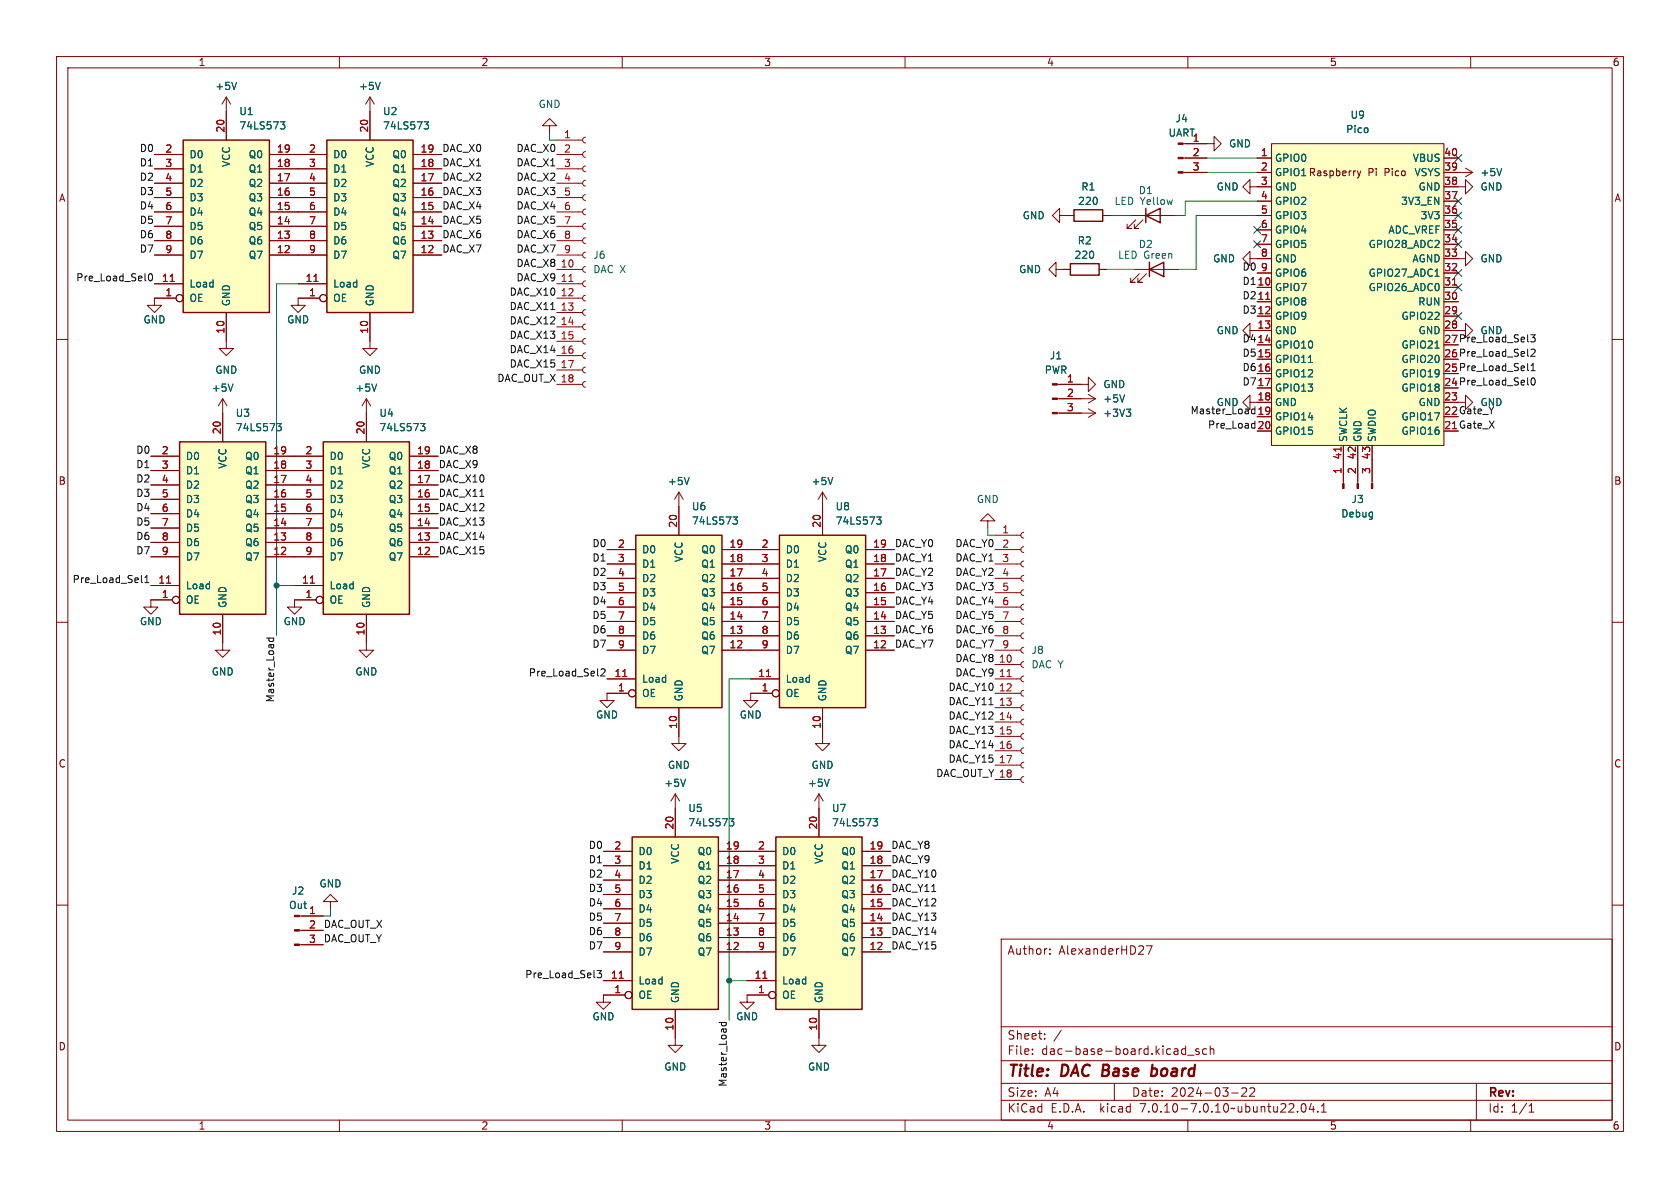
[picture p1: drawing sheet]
<svg xmlns="http://www.w3.org/2000/svg" width="297mm" height="210mm" viewBox="0 0 297 210" stroke-linecap="round" stroke-linejoin="round" font-family="sans-serif">
<g fill="none" stroke="#840000" stroke-width=".18">
<path d="M10 10h277v190h-277zM12 12h273v186h-273zM40 17.1v7.7M40 17.1l-.8 1.3M40 17.1l.8 1.3M60 10v2M65.4 17.1l-.8 1.3M65.4 17.1v7.7M65.4 17.1l.8 1.3M110 10v2M160 10v2M210 10v2"/>
<path d="M260 10v2M27.3 37.5h5.1M27.3 34.9h5.1M27.3 32.4h5.1M27.3 29.8h5.1M27.3 27.3h5.1M47.6 37.5h10.2M47.6 34.9h10.2M47.6 32.4h10.2M47.6 29.8h10.2M47.6 27.3h10.2M73 37.5h5.1"/>
<path d="M73 34.9h5.1M73 32.4h5.1M73 29.8h5.1M73 27.3h5.1M97.2 22.2h1.2l-1.2-1.2-1.3 1.2h1.3v1.3M98.4 37.5h4.6M98.4 34.9h4.6M98.4 32.4h4.6M98.4 29.8h4.6M98.4 27.3h4.6M98.4 24.8h4.6M103.5 39.5l-.3 .1-.2 .4 .1 .4 .4 .1"/>
<path d="M103.5 37l-.3 .1-.2 .4 .1 .3 .4 .2M103.5 34.4l-.3 .2-.2 .3 .1 .4 .4 .1M103.5 31.9l-.3 .1-.2 .4 .1 .3 .4 .2M103.5 29.3l-.3 .2-.2 .3 .1 .4 .4 .2M103.5 26.8l-.3 .1-.2 .4 .1 .4 .4 .1M103.5 24.3l-.3 .1-.2 .4 .1 .3 .4 .2M187.3 38.1v-1.3l-1.2 1.3 1.2 1.3v-1.3h2.6M194.9 38.1h1.3M200 38.1h7.6M200.8 38.9l-1.5 1.5h.7h-.7v-.8M202.1 38.9l-1.6 1.5h.8h-.8v-.8M209.1 25.4h5.5v-1.3l1.3 1.3-1.3 1.3v-1.3"/>
<path d="M209.1 30.5h4.3M209.1 27.9h4.3M221 33v-1.2l-1.3 1.2 1.3 1.3v-1.3h3.8M222.2 38.1h2.6M222.2 30.5h2.6M222.2 27.9h2.6M222.2 35.6h2.6M224.8 25.4h30.5v53.3h-30.5zM240 30.2l.3 .9M240.3 31.1l-.3 .4M240.6 30.2l-.3 .9M255.3 33h3.8v-1.2l1.2 1.2-1.2 1.3v-1.3"/>
<path d="M255.3 38.1h2.5M255.3 30.5h5M255.3 27.9h2.5M255.3 35.6h2.5M259.1 29.7l1.2 .8M260.3 30.5l-1.2 .7M10 60h2M27.3 50.2h5.1M27.3 45.1h5.1M27.3 42.5h5.1M27.3 40h5.1M31.1 52.7h-3.8v1.3h1.3l-1.3 1.2-1.3-1.2h1.3"/>
<path d="M40 55.2v6.4h1.3l-1.3 1.3-1.3-1.3h1.3M47.6 45.1h10.2M47.6 42.5h10.2M47.6 40h10.2M52.7 50.2h5.1M56.5 52.7h-3.8v1.3h1.3l-1.3 1.2-1.3-1.2h1.3M65.4 55.2v6.4h1.3l-1.3 1.3-1.3-1.3h1.3M73 45.1h5.1M73 42.5h5.1M73 40h5.1M98.4 47.6h4.6M98.4 52.7h4.6"/>
<path d="M98.4 50.2h4.6M98.4 45.1h4.6M98.4 42.5h4.6M98.4 40h4.6M98.4 57.8h4.6M98.4 55.2h4.6M103.5 59.8l-.3 .2-.2 .3 .1 .4 .4 .1M103.5 57.3l-.3 .1-.2 .4 .1 .3 .4 .2M103.5 54.7l-.3 .2-.2 .3 .1 .4 .4 .2M103.5 52.2l-.3 .1-.2 .4 .1 .4 .4 .1M103.5 49.7l-.3 .1-.2 .4 .1 .3 .4 .2M103.5 47.1l-.3 .2-.2 .3 .1 .4 .4 .1"/>
<path d="M103.5 44.6l-.3 .1-.2 .4 .1 .3 .4 .2M103.5 42l-.3 .2-.2 .3 .1 .4 .4 .2M186.7 47.6v-1.2l-1.3 1.2 1.3 1.3v-1.3h2.5M194.3 47.6h1.3M200.7 47.6h7.6M201.4 48.4l-1.5 1.5h.8h-.8v-.8M202.7 48.4l-1.5 1.5h.7h-.7v-.8M221 45.7v-1.2l-1.3 1.2 1.3 1.3v-1.3h3.8M221 58.4v-1.2l-1.3 1.2 1.3 1.3v-1.3h3.8M222.2 50.8h2.6M222.2 53.3h2.6M222.2 55.9h2.6"/>
<path d="M222.2 48.3h2.6M222.2 43.2h2.6M222.2 40.6h2.6M255.3 45.7h3.8v-1.2l1.2 1.2-1.2 1.3v-1.3M255.3 58.4h3.8v-1.2l1.2 1.2-1.2 1.3v-1.3M255.3 50.8h2.5M255.3 53.3h2.5M255.3 55.9h2.5M255.3 48.3h2.5M255.3 43.2h2.5M255.3 40.6h2.5M285 60h2"/>
<path d="M39.4 70.5v7.6M39.4 70.5l-.8 1.3M39.4 70.5l.7 1.3M64.8 70.5v7.6M64.8 70.5l-.8 1.3M64.8 70.5l.7 1.3M98.4 67.9h4.6M98.4 65.4h4.6M98.4 62.9h4.6M98.4 60.3h4.6M103.5 67.4l-.3 .2-.2 .3 .1 .4 .4 .2M103.5 64.9l-.3 .1-.2 .4 .1 .4 .4 .1"/>
<path d="M103.5 62.4l-.3 .1-.2 .4 .1 .3 .4 .2M186.9 67.9h5.5v-1.2l1.3 1.2-1.3 1.3v-1.3M186.9 73h6.8M186.9 70.5h6.8M192.4 69.7l1.3 .8M192.4 72.3l1.3 .7M193.7 70.5l-1.3 .7M193.7 73l-1.3 .8M221 71.1v-1.2l-1.3 1.2 1.3 1.3v-1.3h3.8M222.2 61h2.6M222.2 63.5h2.6M222.2 66h2.6"/>
<path d="M222.2 68.6h2.6M222.2 73.7h2.6M222.2 76.2h2.6M237.5 78.7v6.8M240 78.7v6.8M242.6 78.7v6.8M255.3 71.1h3.8v-1.2l1.2 1.2-1.2 1.3v-1.3M26.7 98.4h5M26.7 95.9h5M26.7 93.3h5M26.7 90.8h5M26.7 88.3h5"/>
<path d="M26.7 85.7h5M26.7 83.2h5M26.7 80.6h5M47 98.4h10.1M47 95.9h10.1M47 93.3h10.1M47 90.8h10.1M47 88.3h10.1M47 85.7h10.1M47 83.2h10.1M47 80.6h10.1M72.4 98.4h5.1"/>
<path d="M72.4 95.9h5.1M72.4 93.3h5.1M72.4 90.8h5.1M72.4 88.3h5.1M72.4 85.7h5.1M72.4 83.2h5.1M72.4 80.6h5.1M107.3 99.7h5.1M107.3 97.2h5.1M120 87l-.7 1.3M120 87v7.6M120 87l.8 1.3"/>
<path d="M127.6 99.7h10.2M127.6 97.2h10.2M145.4 87v7.6M145.4 87l-.7 1.3M145.4 87l.8 1.3M153 99.7h5.1M153 97.2h5.1M174.6 92.1h1.3l-1.3-1.3-1.2 1.3h1.2v1.2M175.9 99.7h4.6M175.9 97.2h4.6M175.9 94.6h4.6M181 99.2l-.4 .1-.1 .4 .1 .3 .4 .2"/>
<path d="M181 96.6l-.4 .2-.1 .3 .1 .4 .4 .2M181 94.1l-.4 .1-.1 .4 .1 .4 .4 .1M10 110h2M26.7 103.5h5M30.5 106h-3.8v1.3h1.2l-1.2 1.3-1.3-1.3h1.3M39.4 108.6v6.3h1.2l-1.2 1.3-1.3-1.3h1.3M52.1 103.5h5M55.9 106h-3.8v1.3h1.2l-1.2 1.3-1.3-1.3h1.3M64.8 108.6v6.3h1.2l-1.2 1.3-1.3-1.3h1.3M107.3 114.9h5.1M107.3 112.4h5.1M107.3 109.9h5.1"/>
<path d="M107.3 107.3h5.1M107.3 104.8h5.1M107.3 102.2h5.1M127.6 114.9h10.2M127.6 112.4h10.2M127.6 109.9h10.2M127.6 107.3h10.2M127.6 104.8h10.2M127.6 102.2h10.2M153 114.9h5.1M153 112.4h5.1M153 109.9h5.1"/>
<path d="M153 107.3h5.1M153 104.8h5.1M153 102.2h5.1M175.9 114.9h4.6M175.9 112.4h4.6M175.9 109.9h4.6M175.9 107.3h4.6M175.9 104.8h4.6M175.9 102.2h4.6M175.9 117.5h4.6M181 119.5l-.4 .1-.1 .4 .1 .4 .4 .1M181 117l-.4 .1-.1 .4 .1 .3 .4 .2"/>
<path d="M181 114.4l-.4 .2-.1 .3 .1 .4 .4 .1M181 111.9l-.4 .1-.1 .4 .1 .3 .4 .2M181 109.3l-.4 .2-.1 .3 .1 .4 .4 .2M181 106.8l-.4 .1-.1 .4 .1 .4 .4 .1M181 104.3l-.4 .1-.1 .4 .1 .3 .4 .2M181 101.7l-.4 .2-.1 .3 .1 .4 .4 .1M285 110h2M107.3 120h5.1M111.1 122.6h-3.8v1.2h1.3l-1.3 1.3-1.3-1.3h1.3M120 125.1v6.3h1.3l-1.3 1.3-1.3-1.3h1.3M132.7 120h5.1M136.5 122.6h-3.8v1.2h1.3l-1.3 1.3-1.3-1.3h1.3"/>
<path d="M145.4 125.1v6.3h1.3l-1.3 1.3-1.3-1.3h1.3M175.9 122.6h4.6M175.9 120h4.6M175.9 137.8h4.6M175.9 135.3h4.6M175.9 132.7h4.6M175.9 130.2h4.6M175.9 127.6h4.6M175.9 125.1h4.6M181 137.3l-.4 .1-.1 .4 .1 .3 .4 .2M181 134.7l-.4 .2-.1 .3 .1 .4 .4 .2M181 132.2l-.4 .1-.1 .4 .1 .4 .4 .1"/>
<path d="M181 129.7l-.4 .1-.1 .4 .1 .3 .4 .2M181 127.1l-.4 .2-.1 .3 .1 .4 .4 .1M181 124.6l-.4 .1-.1 .4 .1 .3 .4 .2M181 122l-.4 .2-.1 .3 .1 .4 .4 .2M10 160h2M58.4 159.4h1.3l-1.3-1.3-1.3 1.3h1.3v1.3M106.7 158.1h5.1M106.7 155.6h5.1M106.7 153h5.1M106.7 150.5h5.1M119.4 140.3l-.8 1.3M119.4 140.3v7.7"/>
<path d="M119.4 140.3l.7 1.3M127 158.1h10.2M127 155.6h10.2M127 153h10.2M127 150.5h10.2M144.8 140.3v7.7M144.8 140.3l-.8 1.3M144.8 140.3l.7 1.3M152.4 158.1h5.1M152.4 155.6h5.1M152.4 153h5.1M152.4 150.5h5.1"/>
<path d="M285 160h2M52.9 167h4.2M52.9 164.5h4.2M52.9 161.9h4.2M106.7 173.4h5.1M106.7 168.3h5.1M106.7 165.7h5.1M106.7 163.2h5.1M106.7 160.7h5.1M110.5 175.9h-3.8v1.3h1.2l-1.2 1.2-1.3-1.2h1.3M119.4 178.4v6.4h1.2l-1.2 1.3-1.3-1.3h1.3M127 168.3h10.2"/>
<path d="M127 165.7h10.2M127 163.2h10.2M127 160.7h10.2M132.1 173.4h5.1M135.9 175.9h-3.8v1.3h1.2l-1.2 1.2-1.3-1.2h1.3M144.8 178.4v6.4h1.2l-1.2 1.3-1.3-1.3h1.3M152.4 168.3h5.1M152.4 165.7h5.1M152.4 163.2h5.1M152.4 160.7h5.1M177 166h108v32h-108zM185.6 168.6v.1"/>
<path d="M185.6 167.8v.1M202.7 167.2h1l-.7 1.5M60 198v2M110 198v2M160 198v2M177 194.5h108M177 191.5h108M177 187.5h108M177 181.5h108M182.5 186.3v.1M182.5 185.5v.1M184.7 183.6v.1"/>
<path d="M184.7 182.8v.1M187.6 182.1l-1.3 2M197 191.5v3M209.2 185.4l.4 .1M209.6 184.9v1.5M209.6 186.3l-.4 .1M210 186.5h1.1M210 198v2M212 185.5l-.4-.1-.2 .2 .1 .2 .5 .2v.3h-.6M213.3 185.5l-.4-.1-.3 .3v.4l.1 .2h.6M214 185.5l.2-.1 .3 .1 .1 .9M214 184.9v1.5"/>
<path d="M217.7 193.2h1.2M219.5 192.4l.6-.1 .2 .1 .1 .3-.9 1.1h.9M221 192.4l.5-.1 .2 .1 .1 .3-.9 1.1h.9M229.4 196.5v.1M230.2 195.2l.2-.1a.81 .81 0 0 1 .6 .6 .81 .81 0 0 1-.3 .8l-.2 .1a.81 .81 0 0 1-.3-1.4zM231.8 195l-.3 1.1h.9M232.2 195.6v1M233 196.5v.1M233.6 196.6h.9M233.6 195.5l.4-.4v1.5M260 198v2M261 191.5v6.5"/>
<path d="M270.3 196.6h.9M270.3 195.5l.4-.4v1.5"/>
<circle cx="31.7" cy="52.7" r=".63"/>
<circle cx="57.1" cy="52.7" r=".63"/>
<circle cx="31.1" cy="106" r=".63"/>
<circle cx="56.5" cy="106" r=".63"/>
<circle cx="111.8" cy="122.6" r=".63"/>
<circle cx="137.2" cy="122.6" r=".63"/>
<circle cx="111.1" cy="175.9" r=".63"/>
<circle cx="136.5" cy="175.9" r=".63"/>
</g>
<path d="M203.6 189l.2-.1 .6 .1M203.7 188.2l-.2 2M204.4 190a.66 .66 0 0 1-.9 .1" fill="none" stroke="#840000" stroke-width=".4"/>
<g fill="none" stroke="#006464" stroke-width=".18">
<path d="M41.8 14.5l-.4 1.3M67.2 14.5l-.4 1.3M49.6 21.5h.8l-.5 .5 .4 .1 .1 .5-.3 .2h-.4M75 21.5h.8l-.5 .5 .4 .1 .1 .5-.3 .2h-.4M265.5 29.8l-.4 1.3M253.7 48.8h.7M41.2 67.9l-.4 1.3M48.9 74.9h.8l-.4 .5 .4 .1v.4l-.2 .2h-.4M66.6 67.9l-.4 1.3M74.3 74.9h.8l-.4 .5 .4 .1v.4l-.2 .2h-.4M198.8 69.8l-.4 1.3M199.1 72.3h.8l-.4 .5"/>
<path d="M199.7 72.8l.2 .3v.3l-.2 .2M231.3 64.1h.8M253.7 61.5h.7M121.8 84.4l-.4 1.3M129.6 91.4h.8l-.5 .5 .4 .1 .1 .4-.3 .3h-.3M147.2 84.4l-.4 1.3M155 91.4h.8l-.5 .5 .4 .1 .1 .4-.3 .3h-.3M121.2 137.7l-.4 1.3M146.6 137.7l-.4 1.3M128.9 144.7h.8l-.4 .5 .4 .1v.5l-.2 .2h-.4M154.3 144.7h.8l-.4 .5 .4 .1v.5l-.2 .2h-.4"/>
</g>
<g fill="#ffffc2" stroke="#ffffc2" stroke-width=".18">
<path d="M137.8 94.6h15.2v30.5h-15.2z"/>
<path d="M57.1 78.1h15.3v30.5h-15.3z"/>
<path d="M31.7 78.1h15.3v30.5h-15.3z"/>
<path d="M57.8 24.8h15.2v30.4h-15.2z"/>
<path d="M32.4 24.8h15.2v30.4h-15.2z"/>
<path d="M112.4 94.6h15.2v30.5h-15.2z"/>
<path d="M224.8 25.4h30.5v53.3h-30.5z"/>
<path d="M137.2 148h15.2v30.4h-15.2z"/>
<path d="M111.8 148h15.2v30.4h-15.2z"/>
</g>
<g fill="none" stroke="#840000" stroke-width=".25">
<path d="M32.4 24.8h15.2v30.4h-15.2zM57.8 24.8h15.2v30.4h-15.2zM189.9 37.1h5v2h-5zM202.6 38.1l2.5-1.3v2.6zM202.6 36.8v2.6M189.2 46.6h5.1v2h-5.1zM203.2 47.6l2.5-1.2v2.5zM203.2 46.4v2.5M31.7 78.1h15.3v30.5h-15.3zM57.1 78.1h15.3v30.5h-15.3zM112.4 94.6h15.2v30.5h-15.2zM137.8 94.6h15.2v30.5h-15.2z"/>
<path d="M111.8 148h15.2v30.4h-15.2zM137.2 148h15.2v30.4h-15.2z"/>
</g>
<g fill="none" stroke="#a90000" stroke-width=".18">
<path d="M30.1 49.7h.7M55.5 49.7h.7M100.6 49.7h.7M223.8 52.9h.7M256.8 50.4h.7M237.1 79v.8M29.5 103.1h.7M54.9 103.1h.7M110.1 119.6h.7M135.5 119.6h.7M178 119.6h.8M109.5 172.9h.7"/>
<path d="M134.9 172.9h.7"/>
</g>
<g fill="#840000" stroke="#840000" stroke-width=".18">
<path d="M208.3 30.4h.8v.2h-.8z"/>
<path d="M208.3 27.8h.8v.3h-.8z"/>
<path d="M208.3 25.3h.8v.2h-.8z"/>
<path d="M242.4 85.5h.3v.9h-.3z"/>
<path d="M239.9 85.5h.3v.9h-.3z"/>
<path d="M237.4 85.5h.2v.9h-.2z"/>
<path d="M186.1 72.9h.8v.3h-.8z"/>
<path d="M186.1 70.4h.8v.2h-.8z"/>
<path d="M186.1 67.8h.8v.3h-.8z"/>
<path d="M52.1 166.9h.8v.2h-.8z"/>
<path d="M52.1 164.3h.8v.3h-.8z"/>
<path d="M52.1 161.8h.8v.3h-.8z"/>
</g>
<g fill="none" stroke="#0f0f0f" stroke-width=".18">
<path d="M26.4 48.4h.1a.68 .68 0 0 1 .5 .6 .68 .68 0 0 1-.5 .7 .84 .84 0 0 1-.1-1.3zM270.6 59.2h.8l-.4 .5 .3 .1v.5l-.1 .1-.6-.1M221.8 72.4l-.3-.1-.3 .2 .2 .6h.4M270.7 61.8l.5-.1 .2 .4-.8 .9h.8M270.7 65.5h.7M270.7 64.6l.3-.3v1.2M270.8 66.9l.2-.1a.68 .68 0 0 1 .4 .6 .68 .68 0 0 1-.4 .7l-.2-.2-.1-.3zM25.6 103h.7M25.6 102.1l.4-.4v1.3M47.1 112.8h1.3M47.6 112.8l-.1 .4 .3 .2 .5-.1v-.5M106.2 118.4l.5-.2 .3 .4-.8 .9h.8"/>
<path d="M105.6 171.6h.7l-.4 .5 .4 .1v.5l-.2 .1-.5-.1M127.1 180.7h1.3M127.6 180.7l-.1 .4 .3 .2 .5-.1v-.5"/>
</g>
<g fill="none" stroke="#009600" stroke-width=".18">
<path d="M97.2 23.5v1.3h1.2M196.2 38.1h3.8M213.4 30.5h8.8M213.4 27.9h8.8M222.2 35.6h-12.7v2.5h-1.9M222.2 38.1h-10.7v9.5h-3.2M52.7 50.2h-3.8v62.2M195.6 47.6h5.1M174.6 93.3v1.3h1.3M48.9 103.5h3.2M132.7 120h-3.8v60.3M58.4 160.7v1.2h-1.3"/>
<path d="M128.9 173.4h3.2"/>
</g>
<g fill="none" stroke="#000084" stroke-width=".18">
<path d="M257.2 35l1.2 1.2M257.2 37.5l1.2 1.2M257.2 27.3l1.2 1.2M258.4 35l-1.2 1.2M258.4 37.5l-1.2 1.2M258.4 27.3l-1.2 1.2M221.6 40l1.3 1.2M221.6 42.6l1.3 1.2M222.9 40l-1.3 1.2M222.9 42.6l-1.3 1.2M257.2 42.6l1.2 1.2M257.2 47.7l1.2 1.2"/>
<path d="M257.2 50.2l1.2 1.2M257.2 55.3l1.2 1.2M257.2 40l1.2 1.2M258.4 42.6l-1.2 1.2M258.4 47.7l-1.2 1.2M258.4 50.2l-1.2 1.2M258.4 55.3l-1.2 1.2M258.4 40l-1.2 1.2"/>
</g>
<g fill="#009600" stroke="#009600" stroke-width=".18">
<circle cx="128.9" cy="173.4" r=".46"/>
<circle cx="48.9" cy="103.5" r=".46"/>
</g>
<g font-size="2.8" fill="#840000">
<text x="178" y="190.9">Title:</text>
<text x="187.7" y="190.9">DAC Base</text>
<text x="205.2" y="190.9">board</text>
</g>
<g font-size="2.1" fill="#840000">
<text x="178" y="169">Author:</text>
<text x="187.2" y="169">AlexanderHD27</text>
<text x="178" y="184">Sheet:</text>
<text x="178" y="186.7">File:</text>
<text x="184.1" y="186.7">dac-base-board.kicad_sch</text>
<text x="178" y="196.9">KiCad</text>
<text x="178" y="194.1">Size:</text>
<text x="184.7" y="194.1">A4</text>
<text x="185.7" y="196.9">E.D.A.</text>
<text x="194.6" y="196.9">kicad</text>
<text x="200" y="194.1">Date:</text>
<text x="201.8" y="196.9">7.0.10-7.0.10~ubuntu22.04.1</text>
<text x="207" y="194.1">2024-03-22</text>
<text x="263" y="194.3">Rev:</text>
<text x="263" y="196.9">Id:</text>
<text x="267.1" y="196.9">1/1</text>
</g>
<g font-size="1.8" fill="#840000">
<text x="35" y="11.9">1</text>
<text x="85" y="11.9">2</text>
<text x="135" y="11.9">3</text>
<text x="185" y="11.9">4</text>
<text x="235" y="11.9">5</text>
<text x="285" y="11.9">6</text>
<text x="10.3" y="35.9">A</text>
<text x="225.3" y="31.3">GPIO1 Raspberry</text>
<text x="241.8" y="31.4">Pi</text>
<text x="244.9" y="31.4">Pico</text>
<text x="285.3" y="35.9">A</text>
<text x="255.2" y="65.8">25 Pre_Load_Sel1</text>
<text x="255.2" y="63.2">26 Pre_Load_Sel2</text>
<text x="255.2" y="60.7">27 Pre_Load_Sel3</text>
<text x="255.2" y="68.3">24 Pre_Load_Sel0</text>
<text x="255.2" y="73.4">22 Gate_Y</text>
<text x="10.3" y="85.9">B</text>
<text x="285.3" y="85.9">B</text>
<text x="10.3" y="135.9">C</text>
<text x="285.3" y="135.9">C</text>
<text x="10.3" y="185.9">D</text>
<text x="285.3" y="185.9">D</text>
<text x="35" y="199.9">1</text>
<text x="85" y="199.9">2</text>
<text x="135" y="199.9">3</text>
<text x="185" y="199.9">4</text>
<text x="235" y="199.9">5</text>
<text x="285" y="199.9">6</text>
</g>
<g font-size="1.8" fill="#006464">
<text x="38" y="16.1">+5V</text>
<text x="63.4" y="16.1">+5V</text>
<text x="42.2" y="20.5">U1</text>
<text x="42.2" y="23.1">74LS573</text>
<text x="67.6" y="20.5">U2</text>
<text x="67.6" y="23.1">74LS573</text>
<text x="95.1" y="19.3">GND</text>
<text x="207.7" y="21.8">J4</text>
<text x="237.9" y="23.7">Pico</text>
<text x="238.7" y="21.2">U9</text>
<text x="33.4" y="28.2">D0</text>
<text x="40.9" y="29.6" transform="rotate(-90 40.9 29.6)">VCC</text>
<text x="43.9" y="28.2">Q0</text>
<text x="58.8" y="28.2">D0</text>
<text x="66.3" y="29.6" transform="rotate(-90 66.3 29.6)">VCC</text>
<text x="69.3" y="28.2">Q0</text>
<text x="206.5" y="24.4">UART</text>
<text x="217.2" y="26.3">GND</text>
<text x="225.3" y="28.8">GPIO0</text>
<text x="249.7" y="28.8">VBUS</text>
<text x="33.4" y="30.7">D1</text>
<text x="33.4" y="33.2">D2</text>
<text x="33.4" y="35.8">D3</text>
<text x="43.9" y="35.8">Q3</text>
<text x="43.9" y="33.2">Q2</text>
<text x="43.9" y="30.7">Q1</text>
<text x="58.8" y="30.7">D1</text>
<text x="58.8" y="33.2">D2</text>
<text x="58.8" y="35.8">D3</text>
<text x="69.3" y="35.8">Q3</text>
<text x="69.3" y="33.2">Q2</text>
<text x="69.3" y="30.7">Q1</text>
<text x="191.1" y="33.9">R1</text>
<text x="201.2" y="34.5">D1</text>
<text x="215" y="33.9">GND</text>
<text x="225.3" y="33.9">GND</text>
<text x="225.3" y="31.3">GPIO1</text>
<text x="250" y="31.3">VSYS</text>
<text x="250.7" y="33.9">GND</text>
<text x="261.6" y="31.3">+5V</text>
<text x="261.6" y="33.9">GND</text>
<text x="33.4" y="38.3">D4</text>
<text x="33.4" y="40.9">D5</text>
<text x="43.9" y="40.9">Q5</text>
<text x="43.9" y="38.3">Q4</text>
<text x="58.8" y="38.3">D4</text>
<text x="58.8" y="40.9">D5</text>
<text x="69.3" y="40.9">Q5</text>
<text x="69.3" y="38.3">Q4</text>
<text x="180.7" y="39">GND</text>
<text x="190.5" y="36.4">220</text>
<text x="196.9" y="36.4">LED Yellow</text>
<text x="225.3" y="36.4">GPIO2</text>
<text x="225.3" y="39">GPIO3</text>
<text x="225.3" y="41.5">GPIO4</text>
<text x="245.4" y="41.5">ADC_VREF</text>
<text x="247.6" y="36.4">3V3_EN</text>
<text x="251.1" y="39">3V3</text>
<text x="33.4" y="43.4">D6</text>
<text x="33.4" y="45.9">D7</text>
<text x="43.9" y="45.9">Q7</text>
<text x="43.9" y="43.4">Q6</text>
<text x="58.8" y="43.4">D6</text>
<text x="58.8" y="45.9">D7</text>
<text x="69.3" y="45.9">Q7</text>
<text x="69.3" y="43.4">Q6</text>
<text x="104.8" y="45.9">J6</text>
<text x="189.9" y="45.9">220</text>
<text x="190.4" y="43.4">R2</text>
<text x="197.6" y="45.9">LED Green</text>
<text x="201.2" y="44">D2</text>
<text x="214.4" y="46.6">GND</text>
<text x="225.3" y="44">GPIO5</text>
<text x="225.3" y="46.6">GND</text>
<text x="241.9" y="44">GPIO28_ADC2</text>
<text x="249.6" y="46.6">AGND</text>
<text x="261.6" y="46.6">GND</text>
<text x="33.4" y="53.6">OE</text>
<text x="33.4" y="51">Load</text>
<text x="58.8" y="53.6">OE</text>
<text x="58.8" y="51">Load</text>
<text x="104.8" y="48.5">DAC X</text>
<text x="180.1" y="48.5">GND</text>
<text x="225.3" y="51.7">GPIO7</text>
<text x="225.3" y="49.1">GPIO6</text>
<text x="241.9" y="51.7">GPIO26_ADC0</text>
<text x="241.9" y="49.1">GPIO27_ADC1</text>
<text x="25.3" y="57.4">GND</text>
<text x="40.9" y="54.2" transform="rotate(-90 40.9 54.2)">GND</text>
<text x="50.7" y="57.4">GND</text>
<text x="66.3" y="54.2" transform="rotate(-90 66.3 54.2)">GND</text>
<text x="215" y="59.3">GND</text>
<text x="225.3" y="54.2">GPIO8</text>
<text x="225.3" y="56.7">GPIO9</text>
<text x="225.3" y="59.3">GND</text>
<text x="247.7" y="56.7">GPIO22</text>
<text x="250.6" y="54.2">RUN</text>
<text x="250.7" y="59.3">GND</text>
<text x="261.6" y="59.3">GND</text>
<text x="185.5" y="63.7">J1</text>
<text x="225.3" y="61.8">GPIO10</text>
<text x="225.3" y="64.4">GPIO11</text>
<text x="247.7" y="64.4">GPIO20</text>
<text x="247.7" y="61.8">GPIO21</text>
<text x="37.3" y="69.4">+5V</text>
<text x="38" y="66.3">GND</text>
<text x="62.7" y="69.4">+5V</text>
<text x="63.4" y="66.3">GND</text>
<text x="184.6" y="66.3">PWR</text>
<text x="195" y="71.3">+5V</text>
<text x="195" y="68.8">GND</text>
<text x="215" y="72">GND</text>
<text x="225.3" y="66.9">GPIO12</text>
<text x="225.3" y="69.4">GPIO13</text>
<text x="225.3" y="72">GND</text>
<text x="247.7" y="69.4">GPIO18</text>
<text x="247.7" y="66.9">GPIO19</text>
<text x="250.7" y="72">GND</text>
<text x="261.6" y="72">GND</text>
<text x="41.6" y="73.9">U3</text>
<text x="41.6" y="76.4">74LS573</text>
<text x="67" y="73.9">U4</text>
<text x="67" y="76.4">74LS573</text>
<text x="195" y="73.9">+3V3</text>
<text x="225.3" y="74.5">GPIO14</text>
<text x="225.3" y="77.1">GPIO15</text>
<text x="247.7" y="77.1">GPIO16</text>
<text x="247.7" y="74.5">GPIO17</text>
<text x="32.8" y="81.5">D0</text>
<text x="40.2" y="83" transform="rotate(-90 40.2 83)">VCC</text>
<text x="43.2" y="81.5">Q0</text>
<text x="58.2" y="81.5">D0</text>
<text x="65.6" y="83" transform="rotate(-90 65.6 83)">VCC</text>
<text x="68.6" y="81.5">Q0</text>
<text x="238.4" y="78.2" transform="rotate(-90 238.4 78.2)">SWCLK</text>
<text x="240.9" y="78.2" transform="rotate(-90 240.9 78.2)">GND</text>
<text x="243.4" y="78.2" transform="rotate(-90 243.4 78.2)">SWDIO</text>
<text x="32.8" y="84">D1</text>
<text x="32.8" y="86.6">D2</text>
<text x="32.8" y="89.1">D3</text>
<text x="43.2" y="89.1">Q3</text>
<text x="43.2" y="86.6">Q2</text>
<text x="43.2" y="84">Q1</text>
<text x="58.2" y="84">D1</text>
<text x="58.2" y="86.6">D2</text>
<text x="58.2" y="89.1">D3</text>
<text x="68.6" y="89.1">Q3</text>
<text x="68.6" y="86.6">Q2</text>
<text x="68.6" y="84">Q1</text>
<text x="118" y="86">+5V</text>
<text x="143.4" y="86">+5V</text>
<text x="172.6" y="89.1">GND</text>
<text x="238.8" y="89.1">J3</text>
<text x="32.8" y="91.7">D4</text>
<text x="32.8" y="94.2">D5</text>
<text x="43.2" y="94.2">Q5</text>
<text x="43.2" y="91.7">Q4</text>
<text x="58.2" y="91.7">D4</text>
<text x="58.2" y="94.2">D5</text>
<text x="68.6" y="94.2">Q5</text>
<text x="68.6" y="91.7">Q4</text>
<text x="122.2" y="90.4">U6</text>
<text x="122.2" y="92.9">74LS573</text>
<text x="147.6" y="90.4">U8</text>
<text x="147.6" y="92.9">74LS573</text>
<text x="237" y="91.7">Debug</text>
<text x="32.8" y="96.7">D6</text>
<text x="32.8" y="99.3">D7</text>
<text x="43.2" y="99.3">Q7</text>
<text x="43.2" y="96.7">Q6</text>
<text x="58.2" y="96.7">D6</text>
<text x="58.2" y="99.3">D7</text>
<text x="68.6" y="99.3">Q7</text>
<text x="68.6" y="96.7">Q6</text>
<text x="113.4" y="98">D0</text>
<text x="113.4" y="100.6">D1</text>
<text x="120.9" y="99.5" transform="rotate(-90 120.9 99.5)">VCC</text>
<text x="123.9" y="100.6">Q1</text>
<text x="123.9" y="98">Q0</text>
<text x="138.8" y="98">D0</text>
<text x="138.8" y="100.6">D1</text>
<text x="146.3" y="99.5" transform="rotate(-90 146.3 99.5)">VCC</text>
<text x="149.3" y="100.6">Q1</text>
<text x="149.3" y="98">Q0</text>
<text x="32.8" y="106.9">OE</text>
<text x="32.8" y="104.4">Load</text>
<text x="40.2" y="107.6" transform="rotate(-90 40.2 107.6)">GND</text>
<text x="58.2" y="106.9">OE</text>
<text x="58.2" y="104.4">Load</text>
<text x="65.6" y="107.6" transform="rotate(-90 65.6 107.6)">GND</text>
<text x="113.4" y="103.1">D2</text>
<text x="113.4" y="105.6">D3</text>
<text x="123.9" y="105.6">Q3</text>
<text x="123.9" y="103.1">Q2</text>
<text x="138.8" y="103.1">D2</text>
<text x="138.8" y="105.6">D3</text>
<text x="149.3" y="105.6">Q3</text>
<text x="149.3" y="103.1">Q2</text>
<text x="24.6" y="110.7">GND</text>
<text x="50" y="110.7">GND</text>
<text x="113.4" y="108.2">D4</text>
<text x="113.4" y="110.7">D5</text>
<text x="113.4" y="113.3">D6</text>
<text x="123.9" y="113.3">Q6</text>
<text x="123.9" y="110.7">Q5</text>
<text x="123.9" y="108.2">Q4</text>
<text x="138.8" y="108.2">D4</text>
<text x="138.8" y="110.7">D5</text>
<text x="138.8" y="113.3">D6</text>
<text x="149.3" y="113.3">Q6</text>
<text x="149.3" y="110.7">Q5</text>
<text x="149.3" y="108.2">Q4</text>
<text x="37.3" y="119.6">GND</text>
<text x="62.7" y="119.6">GND</text>
<text x="113.4" y="115.8">D7</text>
<text x="123.9" y="115.8">Q7</text>
<text x="138.8" y="115.8">D7</text>
<text x="149.3" y="115.8">Q7</text>
<text x="182.3" y="115.8">J8</text>
<text x="182.3" y="118.3">DAC Y</text>
<text x="113.4" y="123.4">OE</text>
<text x="113.4" y="120.9">Load</text>
<text x="120.9" y="124.1" transform="rotate(-90 120.9 124.1)">GND</text>
<text x="138.8" y="123.4">OE</text>
<text x="138.8" y="120.9">Load</text>
<text x="146.3" y="124.1" transform="rotate(-90 146.3 124.1)">GND</text>
<text x="105.3" y="127.2">GND</text>
<text x="130.7" y="127.2">GND</text>
<text x="118" y="136.1">GND</text>
<text x="143.4" y="136.1">GND</text>
<text x="117.3" y="139.3">+5V</text>
<text x="121.6" y="143.7">U5</text>
<text x="142.7" y="139.3">+5V</text>
<text x="147" y="143.7">U7</text>
<text x="121.6" y="146.3">74LS573</text>
<text x="147" y="146.3">74LS573</text>
<text x="112.8" y="151.4">D0</text>
<text x="112.8" y="153.9">D1</text>
<text x="120.2" y="152.8" transform="rotate(-90 120.2 152.8)">VCC</text>
<text x="123.2" y="153.9">Q1</text>
<text x="123.2" y="151.4">Q0</text>
<text x="138.2" y="151.4">D0</text>
<text x="138.2" y="153.9">D1</text>
<text x="145.6" y="152.8" transform="rotate(-90 145.6 152.8)">VCC</text>
<text x="148.6" y="153.9">Q1</text>
<text x="148.6" y="151.4">Q0</text>
<text x="51" y="160.9">Out</text>
<text x="51.5" y="158.3">J2</text>
<text x="56.4" y="157.1">GND</text>
<text x="112.8" y="156.4">D2</text>
<text x="112.8" y="159">D3</text>
<text x="112.8" y="161.5">D4</text>
<text x="123.2" y="161.5">Q4</text>
<text x="123.2" y="159">Q3</text>
<text x="123.2" y="156.4">Q2</text>
<text x="138.2" y="156.4">D2</text>
<text x="138.2" y="159">D3</text>
<text x="138.2" y="161.5">D4</text>
<text x="148.6" y="161.5">Q4</text>
<text x="148.6" y="159">Q3</text>
<text x="148.6" y="156.4">Q2</text>
<text x="112.8" y="164.1">D5</text>
<text x="112.8" y="166.6">D6</text>
<text x="123.2" y="166.6">Q6</text>
<text x="123.2" y="164.1">Q5</text>
<text x="138.2" y="164.1">D5</text>
<text x="138.2" y="166.6">D6</text>
<text x="148.6" y="166.6">Q6</text>
<text x="148.6" y="164.1">Q5</text>
<text x="112.8" y="169.1">D7</text>
<text x="123.2" y="169.1">Q7</text>
<text x="138.2" y="169.1">D7</text>
<text x="148.6" y="169.1">Q7</text>
<text x="112.8" y="176.8">OE</text>
<text x="112.8" y="174.2">Load</text>
<text x="120.2" y="177.4" transform="rotate(-90 120.2 177.4)">GND</text>
<text x="138.2" y="176.8">OE</text>
<text x="138.2" y="174.2">Load</text>
<text x="145.6" y="177.4" transform="rotate(-90 145.6 177.4)">GND</text>
<text x="104.6" y="180.6">GND</text>
<text x="130" y="180.6">GND</text>
<text x="117.3" y="189.5">GND</text>
<text x="142.7" y="189.5">GND</text>
</g>
<g font-size="1.8" fill="#a90000">
<text x="39.8" y="23.5" transform="rotate(-90 39.8 23.5)">20</text>
<text x="65.2" y="23.5" transform="rotate(-90 65.2 23.5)">20</text>
<text x="29.1" y="27.1">2</text>
<text x="29.1" y="29.6">3</text>
<text x="48.9" y="29.6">18</text>
<text x="48.9" y="27.1">19</text>
<text x="54.5" y="27.1">2</text>
<text x="54.5" y="29.6">3</text>
<text x="74.3" y="29.6">18</text>
<text x="74.3" y="27.1">19</text>
<text x="99.6" y="24.5">1</text>
<text x="99.6" y="27.1">2</text>
<text x="99.6" y="29.6">3</text>
<text x="210.7" y="25.1">1</text>
<text x="210.7" y="27.7">2</text>
<text x="222.8" y="27.7">1</text>
<text x="255.2" y="27.7">40</text>
<text x="29.1" y="32.1">4</text>
<text x="29.1" y="34.7">5</text>
<text x="48.9" y="34.7">16</text>
<text x="48.9" y="32.1">17</text>
<text x="54.5" y="32.1">4</text>
<text x="54.5" y="34.7">5</text>
<text x="74.3" y="34.7">16</text>
<text x="74.3" y="32.1">17</text>
<text x="99.6" y="32.1">4</text>
<text x="99.6" y="34.7">5</text>
<text x="210.7" y="30.2">3</text>
<text x="222.8" y="30.2">2</text>
<text x="222.8" y="32.8">3</text>
<text x="222.8" y="35.3">4</text>
<text x="255.2" y="35.3">37</text>
<text x="255.2" y="32.8">38</text>
<text x="255.2" y="30.2">39</text>
<text x="29.1" y="37.2">6</text>
<text x="29.1" y="39.8">7</text>
<text x="48.9" y="39.8">14</text>
<text x="48.9" y="37.2">15</text>
<text x="54.5" y="37.2">6</text>
<text x="54.5" y="39.8">7</text>
<text x="74.3" y="39.8">14</text>
<text x="74.3" y="37.2">15</text>
<text x="99.6" y="37.2">6</text>
<text x="99.6" y="39.8">7</text>
<text x="222.8" y="37.8">5</text>
<text x="222.8" y="40.4">6</text>
<text x="255.2" y="40.4">35</text>
<text x="255.2" y="37.8">36</text>
<text x="29.1" y="42.3">8</text>
<text x="29.1" y="44.8">9</text>
<text x="48.9" y="44.8">12</text>
<text x="48.9" y="42.3">13</text>
<text x="54.5" y="42.3">8</text>
<text x="54.5" y="44.8">9</text>
<text x="74.3" y="44.8">12</text>
<text x="74.3" y="42.3">13</text>
<text x="99" y="47.4">10</text>
<text x="99.6" y="42.3">8</text>
<text x="99.6" y="44.8">9</text>
<text x="222.8" y="42.9">7</text>
<text x="222.8" y="45.5">8</text>
<text x="255.2" y="45.5">33</text>
<text x="255.2" y="42.9">34</text>
<text x="28.5" y="49.9">11</text>
<text x="29.1" y="52.5">1</text>
<text x="53.9" y="49.9">11</text>
<text x="54.5" y="52.5">1</text>
<text x="99" y="49.9">11</text>
<text x="99" y="52.5">12</text>
<text x="222.2" y="50.5">10</text>
<text x="222.2" y="53.1">11</text>
<text x="222.8" y="48">9</text>
<text x="255.2" y="53.1">30</text>
<text x="255.2" y="50.5">31</text>
<text x="255.2" y="48">32</text>
<text x="39.8" y="59.1" transform="rotate(-90 39.8 59.1)">10</text>
<text x="65.2" y="59.1" transform="rotate(-90 65.2 59.1)">10</text>
<text x="99" y="55">13</text>
<text x="99" y="57.5">14</text>
<text x="222.2" y="55.6">12</text>
<text x="222.2" y="58.2">13</text>
<text x="255.2" y="58.2">28</text>
<text x="255.2" y="55.6">29</text>
<text x="99" y="60.1">15</text>
<text x="99" y="62.6">16</text>
<text x="99" y="65.2">17</text>
<text x="222.2" y="60.7">14</text>
<text x="222.2" y="63.2">15</text>
<text x="222.2" y="65.8">16</text>
<text x="255.2" y="65.8">25</text>
<text x="255.2" y="63.2">26</text>
<text x="255.2" y="60.7">27</text>
<text x="188.5" y="67.7">1</text>
<text x="188.5" y="70.2">2</text>
<text x="222.2" y="68.3">17</text>
<text x="222.2" y="70.9">18</text>
<text x="255.2" y="70.9">23</text>
<text x="255.2" y="68.3">24</text>
<text x="39.1" y="76.9" transform="rotate(-90 39.1 76.9)">20</text>
<text x="64.5" y="76.9" transform="rotate(-90 64.5 76.9)">20</text>
<text x="188.5" y="72.8">3</text>
<text x="222.2" y="73.4">19</text>
<text x="222.2" y="75.9">20</text>
<text x="255.2" y="75.9">21 Gate_X</text>
<text x="255.2" y="75.9">21</text>
<text x="255.2" y="73.4">22</text>
<text x="28.5" y="80.4">2</text>
<text x="28.5" y="82.9">3</text>
<text x="48.2" y="82.9">18</text>
<text x="48.2" y="80.4">19</text>
<text x="53.9" y="80.4">2</text>
<text x="53.9" y="82.9">3</text>
<text x="73.6" y="82.9">18</text>
<text x="73.6" y="80.4">19</text>
<text x="237.2" y="83.9" transform="rotate(-90 237.2 83.9)">1</text>
<text x="237.2" y="81.3" transform="rotate(-90 237.2 81.3)">41</text>
<text x="239.8" y="83.9" transform="rotate(-90 239.8 83.9)">2</text>
<text x="239.8" y="81.3" transform="rotate(-90 239.8 81.3)">42</text>
<text x="242.3" y="83.9" transform="rotate(-90 242.3 83.9)">3</text>
<text x="242.3" y="81.3" transform="rotate(-90 242.3 81.3)">43</text>
<text x="28.5" y="85.5">4</text>
<text x="28.5" y="88">5</text>
<text x="48.2" y="88">16</text>
<text x="48.2" y="85.5">17</text>
<text x="53.9" y="85.5">4</text>
<text x="53.9" y="88">5</text>
<text x="73.6" y="88">16</text>
<text x="73.6" y="85.5">17</text>
<text x="28.5" y="90.6">6</text>
<text x="28.5" y="93.1">7</text>
<text x="28.5" y="95.6">8</text>
<text x="48.2" y="95.6">13</text>
<text x="48.2" y="93.1">14</text>
<text x="48.2" y="90.6">15</text>
<text x="53.9" y="90.6">6</text>
<text x="53.9" y="93.1">7</text>
<text x="53.9" y="95.6">8</text>
<text x="73.6" y="95.6">13</text>
<text x="73.6" y="93.1">14</text>
<text x="73.6" y="90.6">15</text>
<text x="119.8" y="93.4" transform="rotate(-90 119.8 93.4)">20</text>
<text x="145.2" y="93.4" transform="rotate(-90 145.2 93.4)">20</text>
<text x="177.1" y="94.4">1</text>
<text x="28.5" y="98.2">9</text>
<text x="48.2" y="98.2">12</text>
<text x="53.9" y="98.2">9</text>
<text x="73.6" y="98.2">12</text>
<text x="109.1" y="96.9">2</text>
<text x="109.1" y="99.4">3</text>
<text x="109.1" y="102">4</text>
<text x="128.9" y="102">17</text>
<text x="128.9" y="99.4">18</text>
<text x="128.9" y="96.9">19</text>
<text x="134.5" y="96.9">2</text>
<text x="134.5" y="99.4">3</text>
<text x="134.5" y="102">4</text>
<text x="154.3" y="102">17</text>
<text x="154.3" y="99.4">18</text>
<text x="154.3" y="96.9">19</text>
<text x="177.1" y="96.9">2</text>
<text x="177.1" y="99.4">3</text>
<text x="177.1" y="102">4</text>
<text x="27.9" y="103.3">11</text>
<text x="28.5" y="105.8">1</text>
<text x="53.3" y="103.3">11</text>
<text x="53.9" y="105.8">1</text>
<text x="109.1" y="104.5">5</text>
<text x="109.1" y="107.1">6</text>
<text x="128.9" y="107.1">15</text>
<text x="128.9" y="104.5">16</text>
<text x="134.5" y="104.5">5</text>
<text x="134.5" y="107.1">6</text>
<text x="154.3" y="107.1">15</text>
<text x="154.3" y="104.5">16</text>
<text x="177.1" y="104.5">5</text>
<text x="177.1" y="107.1">6</text>
<text x="39.1" y="112.4" transform="rotate(-90 39.1 112.4)">10</text>
<text x="64.5" y="112.4" transform="rotate(-90 64.5 112.4)">10</text>
<text x="109.1" y="109.6">7</text>
<text x="109.1" y="112.1">8</text>
<text x="128.9" y="112.1">13</text>
<text x="128.9" y="109.6">14</text>
<text x="134.5" y="109.6">7</text>
<text x="134.5" y="112.1">8</text>
<text x="154.3" y="112.1">13</text>
<text x="154.3" y="109.6">14</text>
<text x="177.1" y="109.6">7</text>
<text x="177.1" y="112.1">8</text>
<text x="108.5" y="119.8">11</text>
<text x="109.1" y="114.7">9</text>
<text x="128.9" y="114.7">12</text>
<text x="133.9" y="119.8">11</text>
<text x="134.5" y="114.7">9</text>
<text x="154.3" y="114.7">12</text>
<text x="176.5" y="117.2">10</text>
<text x="176.5" y="119.8">11</text>
<text x="177.1" y="114.7">9</text>
<text x="109.1" y="122.3">1</text>
<text x="134.5" y="122.3">1</text>
<text x="176.5" y="122.3">12</text>
<text x="176.5" y="124.8">13</text>
<text x="119.8" y="128.9" transform="rotate(-90 119.8 128.9)">10</text>
<text x="145.2" y="128.9" transform="rotate(-90 145.2 128.9)">10</text>
<text x="176.5" y="127.4">14</text>
<text x="176.5" y="129.9">15</text>
<text x="176.5" y="132.5">16</text>
<text x="176.5" y="135">17</text>
<text x="119.1" y="146.7" transform="rotate(-90 119.1 146.7)">20</text>
<text x="144.5" y="146.7" transform="rotate(-90 144.5 146.7)">20</text>
<text x="108.5" y="150.2">2</text>
<text x="108.5" y="152.8">3</text>
<text x="108.5" y="155.3">4</text>
<text x="128.2" y="155.3">17</text>
<text x="128.2" y="152.8">18</text>
<text x="128.2" y="150.2">19</text>
<text x="133.9" y="150.2">2</text>
<text x="133.9" y="152.8">3</text>
<text x="133.9" y="155.3">4</text>
<text x="153.6" y="155.3">17</text>
<text x="153.6" y="152.8">18</text>
<text x="153.6" y="150.2">19</text>
<text x="54.5" y="161.7">1</text>
<text x="108.5" y="157.9">5</text>
<text x="108.5" y="160.4">6</text>
<text x="128.2" y="160.4">15</text>
<text x="128.2" y="157.9">16</text>
<text x="133.9" y="157.9">5</text>
<text x="133.9" y="160.4">6</text>
<text x="153.6" y="160.4">15</text>
<text x="153.6" y="157.9">16</text>
<text x="54.5" y="164.2">2</text>
<text x="54.5" y="166.8">3</text>
<text x="108.5" y="162.9">7</text>
<text x="108.5" y="165.5">8</text>
<text x="128.2" y="165.5">13</text>
<text x="128.2" y="162.9">14</text>
<text x="133.9" y="162.9">7</text>
<text x="133.9" y="165.5">8</text>
<text x="153.6" y="165.5">13</text>
<text x="153.6" y="162.9">14</text>
<text x="107.9" y="173.1">11</text>
<text x="108.5" y="168">9</text>
<text x="128.2" y="168">12</text>
<text x="133.3" y="173.1">11</text>
<text x="133.9" y="168">9</text>
<text x="153.6" y="168">12</text>
<text x="108.5" y="175.6">1</text>
<text x="133.9" y="175.6">1</text>
<text x="119.1" y="182.3" transform="rotate(-90 119.1 182.3)">10</text>
<text x="144.5" y="182.3" transform="rotate(-90 144.5 182.3)">10</text>
</g>
<g font-size="1.8" fill="#0f0f0f">
<text x="24.6" y="27">D0</text>
<text x="24.6" y="29.5">D1</text>
<text x="78.1" y="27">DAC_X0</text>
<text x="78.1" y="29.5">DAC_X1</text>
<text x="91.2" y="29.5">DAC_X1</text>
<text x="91.2" y="27">DAC_X0</text>
<text x="24.6" y="34.6">D3</text>
<text x="24.6" y="32">D2</text>
<text x="78.1" y="34.6">DAC_X3</text>
<text x="78.1" y="32">DAC_X2</text>
<text x="91.2" y="34.6">DAC_X3</text>
<text x="91.2" y="32">DAC_X2</text>
<text x="24.6" y="39.7">D5</text>
<text x="24.6" y="37.1">D4</text>
<text x="78.1" y="39.7">DAC_X5</text>
<text x="78.1" y="37.1">DAC_X4</text>
<text x="91.2" y="37.1">DAC_X4</text>
<text x="91.2" y="39.7">DAC_X5</text>
<text x="24.6" y="42.2">D6</text>
<text x="24.6" y="44.7">D7</text>
<text x="78.1" y="44.7">DAC_X7</text>
<text x="78.1" y="42.2">DAC_X6</text>
<text x="91.2" y="44.7">DAC_X7</text>
<text x="91.2" y="47.3">DAC_X8</text>
<text x="91.2" y="42.2">DAC_X6</text>
<text x="219.6" y="47.9">D0</text>
<text x="13.4" y="49.8">Pre_Load_Sel0</text>
<text x="90" y="52.4">DAC_X10</text>
<text x="91.2" y="49.8">DAC_X9</text>
<text x="219.6" y="53">D2</text>
<text x="219.6" y="50.5">D1</text>
<text x="90" y="54.9">DAC_X11</text>
<text x="90" y="60">DAC_X13</text>
<text x="90" y="57.4">DAC_X12</text>
<text x="219.6" y="55.5">D3</text>
<text x="90" y="62.5">DAC_X14</text>
<text x="90" y="65.1">DAC_X15</text>
<text x="219.6" y="65.7">D6</text>
<text x="219.6" y="60.6">D4</text>
<text x="219.6" y="63.2">D5</text>
<text x="87.8" y="67.6">DAC_OUT_X 18</text>
<text x="219.6" y="68.2">D7</text>
<text x="210.4" y="73.3">Master_Load</text>
<text x="213.5" y="75.9">Pre_Load 20</text>
<text x="24" y="82.8">D1</text>
<text x="24" y="80.3">D0</text>
<text x="77.5" y="80.3">DAC_X8</text>
<text x="77.5" y="82.8">DAC_X9</text>
<text x="24" y="85.4">D2</text>
<text x="24" y="87.9">D3</text>
<text x="77.5" y="87.9">DAC_X11</text>
<text x="77.5" y="85.4">DAC_X10</text>
<text x="24" y="90.5">D4</text>
<text x="24" y="93">D5</text>
<text x="24" y="95.5">D6</text>
<text x="77.5" y="93">DAC_X13</text>
<text x="77.5" y="90.5">DAC_X12</text>
<text x="77.5" y="95.5">DAC_X14</text>
<text x="24" y="98.1">D7</text>
<text x="77.5" y="98.1">DAC_X15</text>
<text x="104.6" y="101.9">D2</text>
<text x="104.6" y="99.3">D1</text>
<text x="104.6" y="96.8">D0</text>
<text x="158.1" y="101.9">DAC_Y2</text>
<text x="158.1" y="96.8">DAC_Y0</text>
<text x="158.1" y="99.3">DAC_Y1</text>
<text x="168.8" y="101.9">DAC_Y2</text>
<text x="168.8" y="96.8">DAC_Y0</text>
<text x="168.8" y="99.3">DAC_Y1</text>
<text x="12.7" y="103.2">Pre_Load_Sel1</text>
<text x="104.6" y="104.4">D3</text>
<text x="104.6" y="107">D4</text>
<text x="158.1" y="107">DAC_Y4</text>
<text x="158.1" y="104.4">DAC_Y3</text>
<text x="168.8" y="107">DAC_Y4</text>
<text x="168.8" y="104.4">DAC_Y3</text>
<text x="104.6" y="112">D6</text>
<text x="104.6" y="109.5">D5</text>
<text x="158.1" y="109.5">DAC_Y5</text>
<text x="158.1" y="112">DAC_Y6</text>
<text x="168.8" y="112">DAC_Y6</text>
<text x="168.8" y="109.5">DAC_Y5</text>
<text x="93.4" y="119.7">Pre_Load_Sel2</text>
<text x="104.6" y="114.6">D7</text>
<text x="158.1" y="114.6">DAC_Y7</text>
<text x="168.8" y="114.6">DAC_Y7</text>
<text x="168.8" y="119.7">DAC_Y9</text>
<text x="168.8" y="117.1">DAC_Y8</text>
<text x="48.5" y="124.3" transform="rotate(-90 48.5 124.3)">Master_Load</text>
<text x="167.6" y="124.7">DAC_Y11</text>
<text x="167.6" y="122.2">DAC_Y10</text>
<text x="167.6" y="129.8">DAC_Y13</text>
<text x="167.6" y="127.3">DAC_Y12</text>
<text x="165.4" y="137.4">DAC_OUT_Y 18</text>
<text x="167.6" y="134.9">DAC_Y15</text>
<text x="167.6" y="132.4">DAC_Y14</text>
<text x="104" y="155.2">D2</text>
<text x="104" y="150.1">D0</text>
<text x="104" y="152.7">D1</text>
<text x="157.5" y="152.7">DAC_Y9</text>
<text x="157.5" y="150.1">DAC_Y8</text>
<text x="157.5" y="155.2">DAC_Y10</text>
<text x="104" y="160.3">D4</text>
<text x="104" y="157.8">D3</text>
<text x="157.5" y="157.8">DAC_Y11</text>
<text x="157.5" y="160.3">DAC_Y12</text>
<text x="57.1" y="166.7">DAC_OUT_Y</text>
<text x="57.1" y="164.1">DAC_OUT_X</text>
<text x="104" y="162.8">D5</text>
<text x="104" y="165.4">D6</text>
<text x="104" y="167.9">D7</text>
<text x="157.5" y="167.9">DAC_Y15</text>
<text x="157.5" y="165.4">DAC_Y14</text>
<text x="157.5" y="162.8">DAC_Y13</text>
<text x="92.7" y="173">Pre_Load_Sel3</text>
<text x="128.6" y="192.2" transform="rotate(-90 128.6 192.2)">Master_Load</text>
</g>
</svg>
